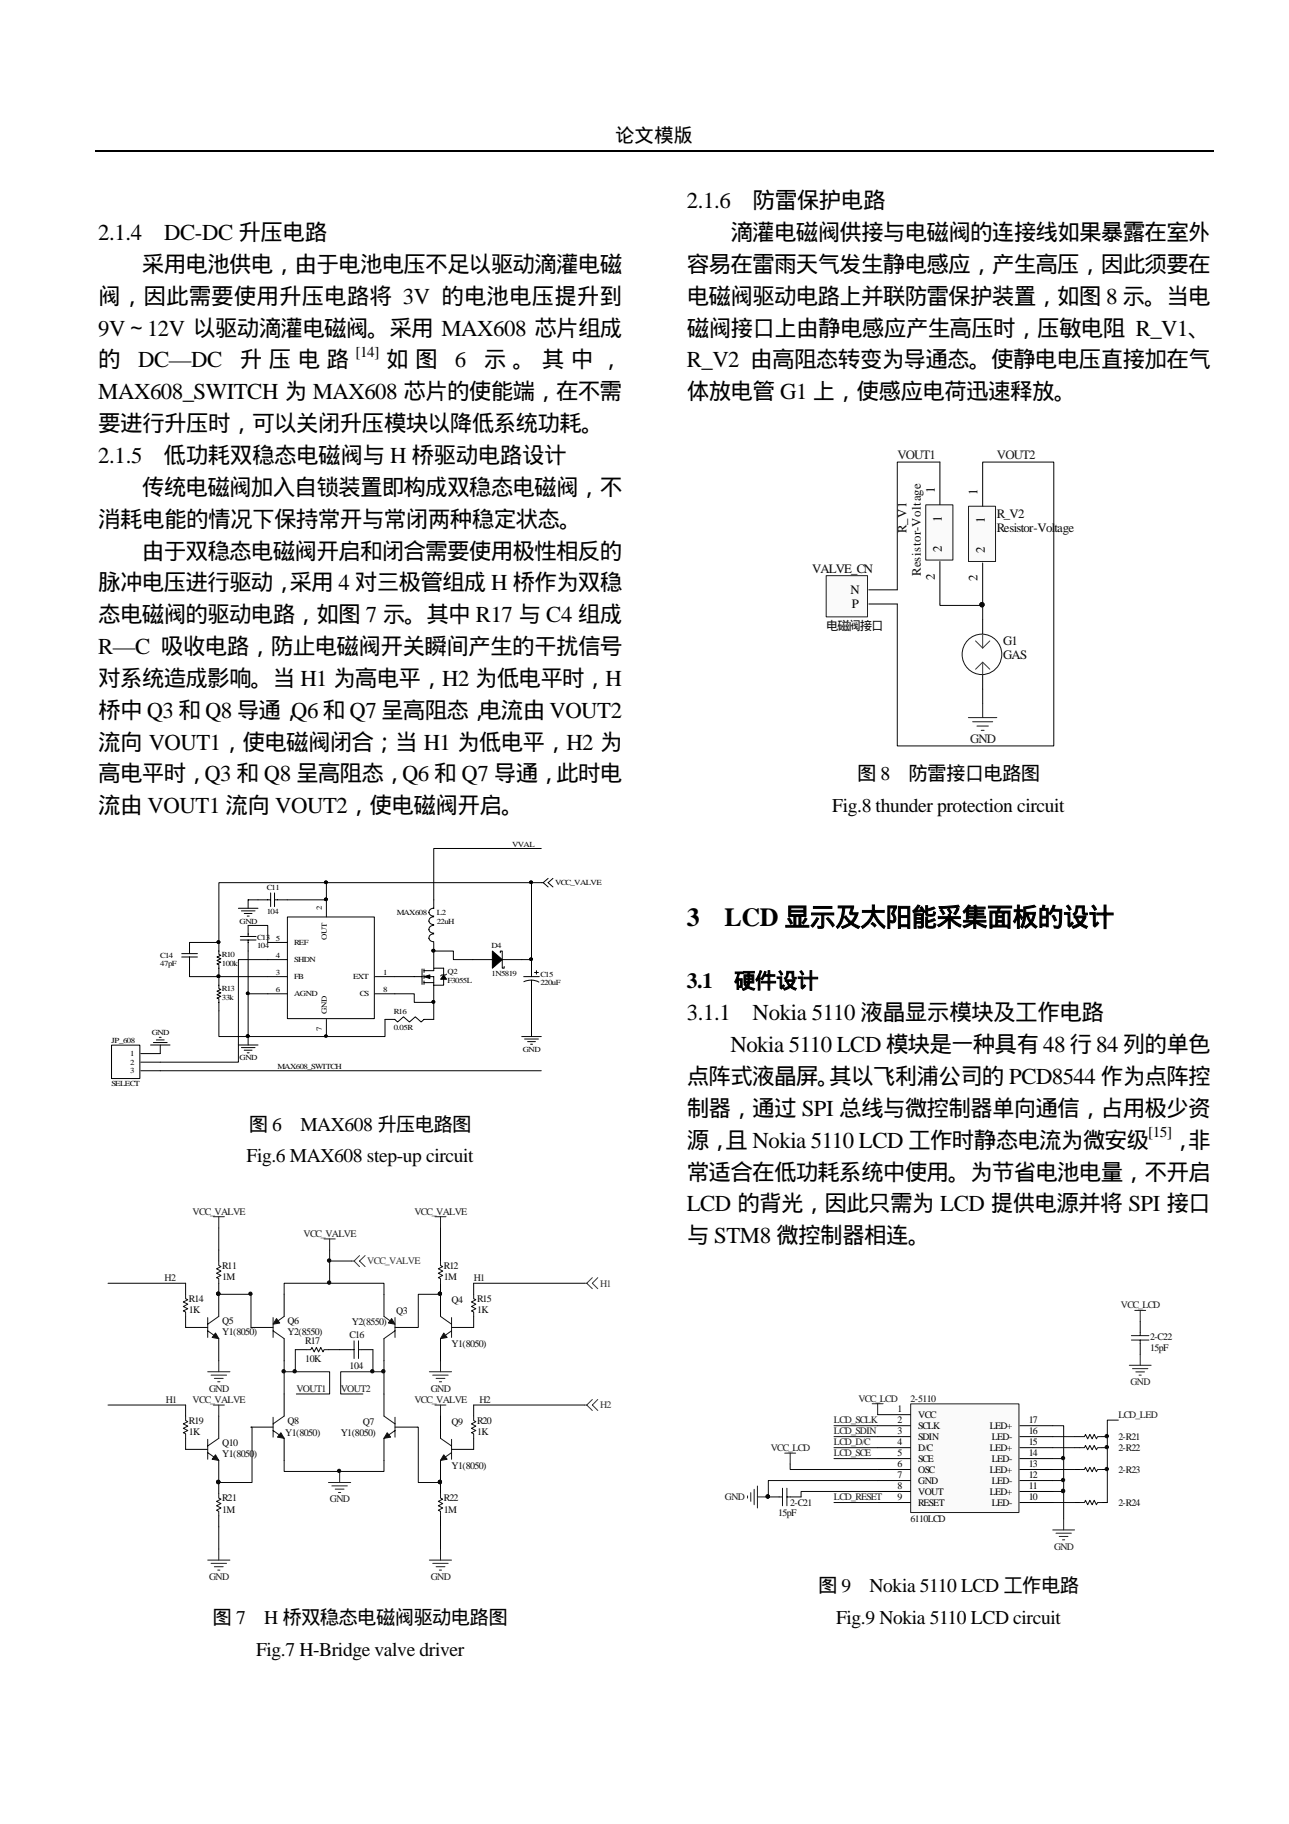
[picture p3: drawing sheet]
<svg xmlns="http://www.w3.org/2000/svg" width="210mm" height="297mm" viewBox="0 0 210 297" stroke-linecap="round" stroke-linejoin="round" font-family="sans-serif">
<path d="M15.5 24.6h182" fill="none" stroke="#000" stroke-width=".25"/>
<g fill="none" stroke="#000" stroke-width=".16">
<path d="M88.1 138.2h-17.5v9.7M29.6 155.3h2.6M29.6 155.9h2.6M30.9 155.9v3.1h12.7M35.6 153.5v1.9l.4 .2-.7 .3 .7 .2-.7 .3 .7 .3-.7 .3 .3 .1v1.9M38.8 147.9h3.2M39.1 153.1h2.6M39.1 152.5h2.6M39.3 148.3h2.2M39.8 148.8h1.2M40.3 149.2h.3M40.4 152.5v-1.8h3.2v2.8"/>
<path d="M40.4 153.1v8.7M44.1 146.5h-3.7v1.4M44.1 145.4v2.2M44.7 146.5h2.1M44.7 145.4v2.2M53.1 143.7h-17.5v9.8h-4.7v1.8M64.3 159h4.4M68.7 157.8v2.5M69 158.1h1.6v-.4h1.6v1.1M69 159h1.6v4.2M69 157.8v.6M69 158.8v.5"/>
<path d="M69 159.7v.6M70.6 154.9h3.2v1.4h6.4M70.6 152.1a.64 .64 0 0 0-.8 .6 .64 .64 0 0 0 .8 .7M70.6 150.7a.64 .64 0 0 0-.8 .6 .64 .64 0 0 0 .8 .7M70.6 149.3a.64 .64 0 0 0-.8 .6 .64 .64 0 0 0 .8 .7M70.6 147.9a.63 .63 0 0 0-.8 .6 .63 .63 0 0 0 .8 .7M70.6 153.5v4.2M72.2 159.5v.9h-1.6M72.7 158.6l-.1 .2h-.7l-.1 .1M81.5 155.2v-.3h.3v2.8h.3v-.3M81.8 156.3h4.8v2.7M85.3 159h2.5"/>
<path d="M85.3 159.9a2.78 2.78 0 0 1 2.5 0M86.6 159.6v2.2M87 158.4h.7M87.4 158.1v.5M38.8 170.2h3.2M39.3 170.6h2.2M39.8 171h1.2M40.3 171.4h.3M40.4 168.8v1.4M43.6 161.8h-3.2v7h22.3v-2.8h1.6l.4 .4 1-.8 1 .8 .9-.8 1 .8 .4-.4h1.6v-2.8h-3.1v-1.4h-3.2M69 160h1.6M85 168.8h3.1"/>
<path d="M85.4 169.2h2.3M85.9 169.6h1.3M86.4 170.1h.3M86.6 167.4v1.4"/>
</g>
<g fill="#000" stroke="#000" stroke-width=".16">
<path d="M69 159l1-.2v.5zM72.2 158.8l.5 .7h-.9zM80.2 154.9l1.6 1.4-1.6 1.4z"/>
<path d="M35.4 153.3h.3v.3h-.3z" fill-rule="evenodd"/>
<path d="M35.4 158.8h.3v.3h-.3z" fill-rule="evenodd"/>
<path d="M35.4 153.3h.3v.3h-.3z" fill-rule="evenodd"/>
<path d="M52.9 143.5h.3v.3h-.3z" fill-rule="evenodd"/>
<path d="M86.3 156.1h.4v.2h-.4z" fill-rule="evenodd"/>
<circle cx="70.6" cy="154.8" r=".22"/>
<circle cx="40.4" cy="168.7" r=".22"/>
<circle cx="40.4" cy="161.8" r=".22"/>
<circle cx="70.6" cy="163.2" r=".22"/>
</g>
<path d="M18.2 170.2h4.6v5.4h-4.6z" fill="#fff"/>
<path d="M35.6 159v2l.4 .1-.7 .3 .7 .3-.7 .3 .7 .3-.7 .2 .3 .2v6.1h4.8M43.6 156.3h-4.8v16.7h-15.9M46.8 146.5h6.3v-2.8h33.5v12.6M18.2 170.2h4.6v5.4h-4.6zM22.9 174.4h3.2M24.5 170.2h3.2M25 169.8h2.2M25.5 169.4h1.2M25.9 168.9h.3M26.1 170.2v1.4h-3.2" fill="none" stroke="#000" stroke-width=".16"/>
<g fill="#000" stroke="#000" stroke-width=".16">
<path d="M35.4 158.8h.3v.3h-.3z" fill-rule="evenodd"/>
<path d="M52.9 146.3h.3v.3h-.3z" fill-rule="evenodd"/>
<path d="M52.9 143.5h.3v.3h-.3z" fill-rule="evenodd"/>
<path d="M86.3 143.5h.4v.3h-.4z" fill-rule="evenodd"/>
<path d="M86.3 156.1h.4v.2h-.4z" fill-rule="evenodd"/>
<circle cx="40.4" cy="168.7" r=".22"/>
</g>
<path d="M46.8 149.4h14.2v16.5h-14.2z" fill="#fff"/>
<g fill="none" stroke="#000" stroke-width=".16">
<path d="M160 100.9v2.3M160 109.9v2.3M43.6 159h3.2M43.6 156.3h3.2M43.6 153.5h3.2M46.8 149.3h14.2v16.6h-14.2zM53.1 146.5v2.8M61.1 159h3.2M86.6 143.7h1.9M88.5 143.7l.8 .7M89.3 143l-.8 .7M90 143l-.7 .7 .7 .7"/>
<path d="M26.1 174.4h62M43.6 161.8h3.2M53.1 166v2.8M61.1 161.8h3.2M86.6 161.8v5.6M30.2 209v1.8M30.2 214.4v1.8h3.6M35.6 203.6v1.8M35.6 209v5.4M35.6 218v3.6M40.9 216.2h3.6M46.3 210.8v3.6"/>
<path d="M46.3 218v3.6M48.1 219.8h1.8M53.5 219.8h3.6M58.9 219.8h1.8M62.5 210.8v3.6M62.5 218v3.6M64.3 216.2h3.6M71.7 203.6v1.8M71.7 209v5.4M71.7 218v3.6M77.1 209v1.8M77.1 214.4v1.8h-3.6"/>
<path d="M30.2 228.8v1.8M30.2 234.2v1.8h3.6M35.6 230.6v3.6M35.6 237.8v5.4M40.9 232.4h3.6M46.3 227v3.6M46.3 234.2v3.6M62.5 227v3.6M62.5 234.2v3.6M64.3 232.4h3.6M71.7 230.6v3.6M71.7 237.8v5.4"/>
<path d="M77.1 228.8v1.8M77.1 234.2v1.8h-3.6M35.6 246.8v1.8M71.7 246.8v1.8"/>
</g>
<g fill="#000" stroke="#000" stroke-width=".16">
<path d="M52.9 146.3h.3v.3h-.3z" fill-rule="evenodd"/>
<path d="M86.3 143.5h.4v.3h-.4z" fill-rule="evenodd"/>
<path d="M52.9 168.6h.3v.3h-.3z" fill-rule="evenodd"/>
</g>
<g fill="none" stroke="#090909" stroke-width=".16">
<path d="M35.6 200v3.6M71.7 200v3.6M17.6 209h12.6M35.6 210.8h5.4M40.9 210.8v5.4M46.3 210.8v-1.8h16.2v1.8M48.1 219.8v3.6M53.7 203.6v5.4M53.7 205.4h3.6M60.7 219.8v3.6M71.7 210.8h-3.6v5.4h-.2M77.1 209h18.1"/>
<path d="M17.6 228.8h12.6M40.9 232.4h.1v9h-5.4M46.3 237.8v1.8h16.2v-1.8M46.3 223.4h7.4v3.6h-5.4M46.3 221.6v5.4M62.5 223.4h-7v3.6h3.6M62.5 221.6v5.4M67.9 232.4h.2v9h3.6M77.1 228.8h18.1M35.6 248.6v3.7M71.7 248.6v3.7"/>
</g>
<g fill="none" stroke="#1b1b1b" stroke-width=".16">
<path d="M34.7 198.1h1.8M35.6 198.1v1.9M70.8 198.1h1.8M71.7 198.1v1.9M52.8 201.8h1.8M53.7 201.8v1.8M33.8 223.4h3.6M34.4 223.9h2.5M34.7 228.8h1.8M34.9 224.5h1.4M35.5 225h.3M35.6 221.6v1.8"/>
<path d="M35.6 228.8v1.8M55.3 239.6v1.8M69.9 223.4h3.6M70.5 223.9h2.5M70.8 228.8h1.8M71 224.5h1.5M71.5 225h.4M71.7 221.6v1.8M71.7 228.8v1.8M33.8 254.1h3.6M34.4 254.6h2.5M34.9 255.1h1.4"/>
<path d="M35.5 255.7h.3M35.6 252.3v1.8M53.5 241.4h3.6M54 242h2.6M54.6 242.5h1.4M55.1 243.1h.4M69.9 254.1h3.6M70.5 254.6h2.5M71 255.1h1.5M71.5 255.7h.4M71.7 252.3v1.8"/>
</g>
<g fill="#090909" stroke="#090909" stroke-width=".16">
<circle cx="55.2" cy="239.5" r=".27"/>
<circle cx="48" cy="223.3" r=".27"/>
<circle cx="60.6" cy="223.3" r=".27"/>
<circle cx="35.5" cy="210.7" r=".27"/>
<circle cx="71.6" cy="210.7" r=".26"/>
<circle cx="71.6" cy="241.3" r=".27"/>
<circle cx="35.5" cy="241.3" r=".27"/>
<circle cx="40.8" cy="210.7" r=".26"/>
<circle cx="46.2" cy="223.3" r=".27"/>
<circle cx="62.4" cy="223.3" r=".27"/>
<circle cx="53.6" cy="208.9" r=".27"/>
<circle cx="53.6" cy="205.3" r=".27"/>
</g>
<g fill="none" stroke="#121212" stroke-width=".16">
<path d="M162.7 108.2a3.3 3.3 0 0 0-1-4.4 3.3 3.3 0 0 0-4.4 .7 3.3 3.3 0 0 0 .3 4.4 3.2 3.2 0 0 0 5.1-.7M30.2 210.8v.7l.4 .2-.8 .3 .8 .4-.8 .4 .8 .3-.8 .4 .4 .2v.7M33.8 216.7l1.8 1.3M33.8 214.6v3.2M35.6 205.4v.7l.4 .2-.7 .3 .7 .4-.7 .3 .7 .4-.7 .4 .3 .1v.8M35.6 214.4l-1.8 1.2M44.5 214.6v3.2M44.5 216.7l1.8 1.3M46.3 214.4l-1.3 .9M49.9 219.8h.7l.2-.4 .4 .8 .3-.8 .4 .8 .3-.8 .4 .8 .2-.4h.7M57.1 219.8h.6M57.7 218.4v2.8"/>
<path d="M58.4 218.4v2.8M58.4 219.8h.5M62.5 214.4l1.3 .9M64.3 214.6v3.2M64.3 216.7l-1.8 1.3M71.7 205.4v.7l.4 .2-.7 .3 .7 .4-.7 .3 .7 .4-.7 .4 .3 .1v.8M71.7 214.4l1.8 1.2M73.5 216.7l-1.8 1.3M73.5 214.6v3.2M77.1 210.8v.7l.4 .2-.7 .3 .7 .4-.7 .4 .7 .3-.7 .4 .3 .2v.7M30.2 230.6v.7l.4 .2-.8 .4 .8 .3-.8 .4 .8 .4-.8 .3 .4 .2v.7M33.8 234.4v3.2"/>
<path d="M33.8 236.6l1.8 1.2M35.6 234.2l-1.8 1.3M44.5 233l1.8 1.2M44.5 230.8v3.2M46.3 230.6l-1.8 1.3M62.5 230.6l1.8 1.3M64.3 233l-1.8 1.2M64.3 230.8v3.2M71.7 234.2l1.8 1.3M73.5 234.4v3.2M73.5 236.6l-1.8 1.2M77.1 230.6v.7l.4 .2-.7 .4 .7 .3-.7 .4 .7 .4-.7 .3 .3 .2v.7"/>
<path d="M35.6 243.2v.8l.4 .1-.7 .4 .7 .4-.7 .3 .7 .4-.7 .3 .3 .2v.7M71.7 243.2v.8l.4 .1-.7 .4 .7 .4-.7 .3 .7 .4-.7 .3 .3 .2v.7"/>
</g>
<g fill="#121212" stroke="#121212" stroke-width=".16">
<path d="M35.1 217.1l.5 .9-1.1-.2z"/>
<path d="M35.1 236.9l.5 .9-1.1-.2z"/>
<path d="M72.3 217.1l.5 .7-1.1 .2z"/>
<path d="M72.3 236.9l.5 .7-1.1 .2z"/>
<path d="M45.7 233.3l.6 .9-1.1-.2z"/>
<path d="M63.1 233.3l.5 .7-1.1 .2z"/>
<path d="M45 214.7l.6 .8-1.1 .1z"/>
<path d="M63.8 214.7l.5 .9-1.1-.1z"/>
</g>
<g fill="none" stroke="#363636" stroke-width=".16">
<path d="M158.9 104.4l1.1 1.1 1.2-1.1M158.9 109l1.1-1.2 1.2 1.2M160 103.4v1.9M160 108.1v1.8M57.3 205.4h.4M57.7 205.4l.8 .9M58.5 204.5l-.8 .9M59.5 204.5l-1 .9 1 .9M95.2 209h.3M95.5 209l1 .9M96.5 208.1l-1 .9M97.3 208.1l-.8 .9 .8 .9"/>
<path d="M95.2 228.8h.3M95.5 228.8l1 .9M96.5 227.9l-1 .9M97.3 227.9l-.8 .9 .8 .9"/>
</g>
<path d="M134.6 93.8h6.7v6.7h-6.7z" fill="#fafafa"/>
<path d="M134.5 93.7h6.8v6.8h-6.8z" fill="none" stroke="#1b1b1b" stroke-width=".16"/>
<path d="M141.5 98.4h4.6M141.5 96.1h4.6" fill="none" stroke="#000" stroke-width=".16"/>
<path d="M150.8 82.2h4.4v9h-4.4z" fill="#fafafa"/>
<path d="M150.7 82.2h4.5v9h-4.5z" fill="none" stroke="#1b1b1b" stroke-width=".16"/>
<path d="M153.1 75.2v7M153.1 91.4v7" fill="none" stroke="#000" stroke-width=".16"/>
<path d="M153.1 75.2h-7v20.9" fill="none" stroke="#090909" stroke-width=".16"/>
<path d="M157.7 82.5h4.4v8.9h-4.4z" fill="#fafafa"/>
<g fill="none" stroke="#1b1b1b" stroke-width=".16">
<path d="M157.7 82.4h4.4v9h-4.4zM157.7 116.9h4.6M158.4 117.5h3.2M159.1 118.2h1.9M159.8 118.9h.5M160 114.5v2.4M184.8 213.4h1.8M185.7 213.4v1.8M142 228.6h1.8M142.9 228.6v1.8M183.9 222.3h3.6M184.4 222.9h2.5"/>
<path d="M185 223.4h1.4M185.5 223.9h.3M185.7 220.6v1.7M121.7 243.6v.4M122.3 243.1v1.4M122.8 242.5v2.5M123.3 242v3.6M123.3 243.8h1.8M171.4 249.2h3.6M172 249.7h2.5M172.5 250.2h1.4M173 250.8h.4"/>
<path d="M173.2 247.4v1.8"/>
</g>
<g fill="none" stroke="#000" stroke-width=".16">
<path d="M160 75.5v6.9M160 91.7v6.9M185.7 215.2v1.8M185.7 218.8v1.8M175 234h.9M175 235.8h.9M175 239.3h.9M179.4 234h.9M179.4 235.8h.9M179.4 239.3h.9M125.1 243.8h1.8M128.7 243.8h1.8"/>
<path d="M175 244.7h.9M179.4 244.7h.9"/>
</g>
<g fill="#090909" stroke="#090909" stroke-width=".16">
<circle cx="159.9" cy="98.5" r=".35"/>
<circle cx="180.2" cy="233.9" r=".27"/>
<circle cx="180.2" cy="235.7" r=".27"/>
<circle cx="180.2" cy="239.2" r=".27"/>
<circle cx="125" cy="243.7" r=".27"/>
<circle cx="173.1" cy="242.8" r=".27"/>
<circle cx="173.1" cy="241" r=".27"/>
<circle cx="173.1" cy="237.4" r=".27"/>
</g>
<path d="M160 75.5v-.3h11.6v46.3h-25.5v-23.1M153.1 98.4v.2h6.9v2.3M160 112.2v2.3M171.4 232.2h1.8v10.7h-1.8M171.4 239.3h3.6M171.4 234h3.6M171.4 235.8h3.6M171.4 237.5h1.8M171.4 244.7h3.6M171.4 241.1h1.8M173.2 242.9v4.5" fill="none" stroke="#090909" stroke-width=".16"/>
<path d="M184.2 217.5h2.9M184.2 218.2h2.9M185.7 217v.5M185.7 218.2v.6M175.9 234h.7l.2-.4 .3 .7 .4-.7 .3 .7 .4-.7 .3 .7 .2-.3h.7M175.9 235.8h.7l.2-.4 .3 .7 .4-.7 .3 .7 .4-.7 .3 .7 .2-.3h.7M175.9 239.3h.7l.2-.3 .3 .7 .4-.7 .3 .7 .4-.7 .3 .7 .2-.4h.7M126.9 243.8h.5M127.4 242.4v2.8M128.1 242.4v2.8M128.1 243.8h.6M175.9 244.7h.7l.2-.4 .3 .7 .4-.7 .3 .7 .4-.7 .3 .7 .2-.3h.7" fill="none" stroke="#121212" stroke-width=".16"/>
<path d="M148.3 228.6h17.6v17.7h-17.6z" fill="#fafafa"/>
<path d="M127.8 236.6h1.8M128.7 236.6v1.8M148.3 228.6h17.6v17.7h-17.6z" fill="none" stroke="#1b1b1b" stroke-width=".16"/>
<g fill="none" stroke="#000" stroke-width=".16">
<path d="M142.9 230.4h5.4M142.9 239.3h5.4M142.9 237.5h5.4M142.9 235.8h5.4M142.9 234h5.4M142.9 232.2h5.4M166.1 239.3h5.3M166.1 237.5h5.3M166.1 235.8h5.3M166.1 234h5.3M166.1 232.2h5.3M142.9 241.1h5.4"/>
<path d="M142.9 242.9h5.4M142.9 244.7h5.4M166.1 241.1h5.3M166.1 242.9h5.3M166.1 244.7h5.3"/>
</g>
<path d="M128.7 238.4v.9h14.2M135.8 234h7.1M135.8 235.8h7.1M135.8 237.5h7.1M135.8 232.2h7.1M182.1 231.3h-1.8v13.4M135.8 244.7h7.1M142.9 241.1h-17.8v2.7M142.9 242.9h-12.4v.9" fill="none" stroke="#090909" stroke-width=".16"/>
<circle cx="125" cy="243.7" r=".27" fill="#090909" stroke="#090909" stroke-width=".16"/>
<g font-size="4.2">
<text x="111.8" y="150.8">3</text>
<text x="118" y="150.8">LCD 显示及太阳能采集面板的设计</text>
</g>
<g font-size="3.7">
<text x="111.8" y="33.9">2.1.6</text>
<text x="122.6" y="33.9">防雷保护电路</text>
<text x="16" y="39.1">2.1.4</text>
<text x="26.7" y="39.1">DC-DC 升压电路</text>
<text x="118.9" y="39.1">滴灌电磁阀供接与电磁阀的连接线如果暴露在室外</text>
<text x="23.1" y="44.3">采用电池供电，由于电池电压不足以驱动滴灌电磁</text>
<text x="111.8" y="44.3">容易在雷雨天气发生静电感应，产生高压，因此须要在</text>
<text x="16" y="49.5">阀，因此需要使用升压电路将 3V 的电池电压提升到</text>
<text x="111.8" y="49.5">电磁阀驱动电路上并联防雷保护装置，如图 8 示。当电</text>
<text x="16" y="54.7">9V～12V 以驱动滴灌电磁阀。采用 MAX608 芯片组成</text>
<text x="16" y="59.8">的</text>
<text x="22.5" y="59.8">DC—DC</text>
<text x="39.1" y="59.8">升 压 电 路</text>
<text x="62.9" y="59.8">如 图</text>
<text x="74.1" y="59.8">6</text>
<text x="78.8" y="59.8">示 。 其 中 ，</text>
<text x="111.8" y="54.7">磁阀接口上由静电感应产生高压时，压敏电阻 R_V1、</text>
<text x="111.8" y="59.8">R_V2 由高阻态转变为导通态。使静电电压直接加在气</text>
<text x="16" y="65">MAX608_SWITCH 为 MAX608 芯片的使能端，在不需</text>
<text x="111.8" y="65">体放电管 G1 上，使感应电荷迅速释放。</text>
<text x="16" y="70.2">要进行升压时，可以关闭升压模块以降低系统功耗。</text>
<text x="16" y="75.4">2.1.5</text>
<text x="26.6" y="75.4">低功耗双稳态电磁阀与 H 桥驱动电路设计</text>
<text x="23.1" y="80.6">传统电磁阀加入自锁装置即构成双稳态电磁阀，不</text>
<text x="16" y="85.8">消耗电能的情况下保持常开与常闭两种稳定状态。</text>
<text x="23.1" y="91">由于双稳态电磁阀开启和闭合需要使用极性相反的</text>
<text x="16" y="96.1">脉冲电压进行驱动，采用 4 对三极管组成 H 桥作为双稳</text>
<text x="16" y="101.3">态电磁阀的驱动电路，如图 7 示。其中 R17 与 C4 组成</text>
<text x="16" y="106.5">R—C 吸收电路，防止电磁阀开关瞬间产生的干扰信号</text>
<text x="16" y="111.7">对系统造成影响。当 H1 为高电平，H2 为低电平时，H</text>
<text x="16" y="116.9">桥中 Q3 和 Q8 导通，</text>
<text x="47.4" y="116.9">Q6 和Q7 呈高阻态，</text>
<text x="78" y="116.9">电流由 VOUT2</text>
<text x="16" y="122.1">流向 VOUT1，使电磁阀闭合；当 H1 为低电平，H2 为</text>
<text x="16" y="127.3">高电平时，Q3 和 Q8 呈高阻态，Q6 和 Q7 导通，此时电</text>
<text x="16" y="132.4">流由 VOUT1 流向 VOUT2，使电磁阀开启。</text>
<text x="111.8" y="166.2">3.1.1</text>
<text x="122.6" y="166.2">Nokia 5110 液晶显示模块及工作电路</text>
<text x="118.9" y="171.3">Nokia 5110 LCD 模块是一种具有 48 行84 列的单色</text>
<text x="111.8" y="176.5">点阵式液晶屏。</text>
<text x="135" y="176.5">其以飞利浦公司的 PCD8544 作为点阵控</text>
<text x="111.8" y="181.7">制器，通过 SPI 总线与微控制器单向通信，占用极少资</text>
<text x="111.8" y="186.9">源，且 Nokia 5110 LCD 工作时静态电流为微安级</text>
<text x="190.8" y="186.9">，非</text>
<text x="111.8" y="192.1">常适合在低功耗系统中使用。为节省电池电量，不开启</text>
<text x="111.8" y="197.3">LCD 的背光，因此只需为 LCD 提供电源并将 SPI 接口</text>
<text x="111.8" y="202.5">与 STM8 微控制器相连。</text>
</g>
<g font-size="3.5">
<text x="111.8" y="160.9">3.1</text>
<text x="119.5" y="160.9">硬件设计</text>
</g>
<g font-size="3.2">
<text x="100.2" y="23.2">论文模版</text>
<text x="139.6" y="127.1">图 8</text>
<text x="148" y="127.1">防雷接口电路图</text>
<text x="135.5" y="132.2">Fig.8 thunder protection circuit</text>
<text x="40.5" y="184.1">图 6</text>
<text x="48.9" y="184.1">MAX608 升压电路图</text>
<text x="40.2" y="189.3">Fig.6 MAX608 step-up circuit</text>
<text x="133.2" y="259.3">图 9</text>
<text x="141.6" y="259.3">Nokia 5110 LCD 工作电路</text>
<text x="34.6" y="264.5">图 7</text>
<text x="41.7" y="269.6">Fig.7 H-Bridge valve driver</text>
<text x="43" y="264.5">H 桥双稳态电磁阀驱动电路图</text>
<text x="136.1" y="264.5">Fig.9 Nokia 5110 LCD circuit</text>
</g>
<g font-size="2.5">
<text x="57.9" y="58.1">[14]</text>
<text x="187" y="185.1">[15]</text>
</g>
<g font-size="2.1" fill="#1b1b1b">
<text x="146.1" y="74.8">VOUT1</text>
<text x="162.3" y="74.8">VOUT2</text>
<text x="158" y="121">GND</text>
</g>
<g font-size="2.1">
<text x="152.2" y="80.3" transform="rotate(-90 152.2 80.3)">1</text>
<text x="159.2" y="80.6" transform="rotate(-90 159.2 80.6)">1</text>
<text x="153.4" y="89.8" transform="rotate(-90 153.4 89.8)">2</text>
<text x="153.4" y="85" transform="rotate(-90 153.4 85)">1</text>
<text x="160.4" y="85.2" transform="rotate(-90 160.4 85.2)">1</text>
<text x="152.2" y="94.4" transform="rotate(-90 152.2 94.4)">2</text>
<text x="159.2" y="94.7" transform="rotate(-90 159.2 94.7)">2</text>
<text x="160.4" y="90.1" transform="rotate(-90 160.4 90.1)">2</text>
<text x="138.5" y="96.8">N</text>
<text x="138.7" y="99.1">P</text>
</g>
<g font-size="2.1" fill="#090909">
<text x="147.6" y="86.8" transform="rotate(-90 147.6 86.8)">R_V1</text>
<text x="162.3" y="84.3">R_V2</text>
<text x="162.3" y="86.6">Resistor-Voltage</text>
<text x="132.2" y="93.3">VALVE_CN</text>
<text x="149.9" y="93.7" transform="rotate(-90 149.9 93.7)">Resistor-Voltage</text>
<text x="163.4" y="105.1">G1</text>
<text x="163.4" y="107.4">GAS</text>
</g>
<text font-size="2" fill="#090909" x="134.5" y="102.5">电磁阀接口</text>
<g font-size="1.6" fill="#1b1b1b">
<text x="31.4" y="197.8">VCC_VALVE</text>
<text x="67.5" y="197.8">VCC_VALVE</text>
<text x="49.4" y="201.4">VCC_VALVE</text>
<text x="26.8" y="208.6">H2</text>
<text x="77.2" y="208.6">H1</text>
<text x="182.5" y="213">VCC_LCD</text>
<text x="34" y="226.6">GND</text>
<text x="48.3" y="226.7">VOUT1</text>
<text x="55.5" y="226.7">VOUT2</text>
<text x="70.1" y="226.6">GND</text>
<text x="184.1" y="225.5">GND</text>
<text x="27" y="228.5">H1</text>
<text x="31.4" y="228.5">VCC_VALVE</text>
<text x="67.5" y="228.5">VCC_VALVE</text>
<text x="78.1" y="228.5">H2</text>
<text x="135.8" y="231.8">LCD_SCLK</text>
<text x="135.8" y="233.6">LCD_SDIN</text>
<text x="139.8" y="228.2">VCC_LCD</text>
<text x="182.1" y="230.9">LCD_LED</text>
<text x="125.5" y="236.3">VCC_LCD</text>
<text x="135.8" y="235.4">LCD_D/C</text>
<text x="135.8" y="237.2">LCD_SCE</text>
<text x="53.7" y="244.7">GND</text>
<text x="118" y="244.3">GND</text>
<text x="135.8" y="244.3">LCD_RESET</text>
<text x="34" y="257.3">GND</text>
<text x="70.1" y="257.3">GND</text>
<text x="171.6" y="252.3">GND</text>
</g>
<g font-size="1.6" fill="#090909">
<text x="36.2" y="208.4">1M</text>
<text x="36.2" y="206.6">R11</text>
<text x="72.3" y="208.4">1M</text>
<text x="72.3" y="206.6">R12</text>
<text x="30.8" y="213.8">1K</text>
<text x="30.8" y="212">R14</text>
<text x="36.2" y="215.6">Q5</text>
<text x="46.8" y="215.6">Q6</text>
<text x="57.3" y="215.8">Y2(8550)</text>
<text x="64.5" y="214">Q3</text>
<text x="73.5" y="212.2">Q4</text>
<text x="77.7" y="212">R15</text>
<text x="77.7" y="213.8">1K</text>
<text x="36.2" y="217.5">Y1(8050)</text>
<text x="46.8" y="217.5">Y2(8550)</text>
<text x="49.7" y="221.8">10K</text>
<text x="49.7" y="218.9">R17</text>
<text x="56.9" y="217.8">C16</text>
<text x="73.5" y="219.4">Y1(8050)</text>
<text x="187.3" y="218.2">2-C22</text>
<text x="187.3" y="220">15pF</text>
<text x="56.9" y="222.9">104</text>
<text x="30.8" y="233.7">1K</text>
<text x="30.8" y="231.9">R19</text>
<text x="46.5" y="233.9">Y1(8050)</text>
<text x="46.8" y="231.9">Q8</text>
<text x="55.5" y="233.9">Y1(8050)</text>
<text x="59.1" y="232.1">Q7</text>
<text x="73.5" y="232.1">Q9</text>
<text x="77.7" y="233.7">1K</text>
<text x="77.7" y="231.9">R20</text>
<text x="148.3" y="228.2">2-5110</text>
<text x="36.2" y="235.5">Q10</text>
<text x="36.2" y="237.3">Y1(8050)</text>
<text x="73.5" y="239.3">Y1(8050)</text>
<text x="182.1" y="234.5">2-R21</text>
<text x="182.1" y="236.3">2-R22</text>
<text x="182.1" y="239.9">2-R23</text>
<text x="36.2" y="244.5">R21</text>
<text x="72.3" y="244.5">R22</text>
<text x="128.7" y="245.2">2-C21</text>
<text x="182.1" y="245.2">2-R24</text>
<text x="36.2" y="246.3">1M</text>
<text x="72.3" y="246.3">1M</text>
<text x="126.7" y="246.8">15pF</text>
<text x="148.3" y="247.9">6110LCD</text>
</g>
<g font-size="1.6" fill="#363636">
<text x="59.8" y="205.9">VCC_VALVE</text>
<text x="97.7" y="209.5">H1</text>
<text x="97.7" y="229.4">H2</text>
</g>
<g font-size="1.6">
<text x="146.2" y="230">1</text>
<text x="146.2" y="231.8">2</text>
<text x="146.2" y="233.6">3</text>
<text x="149.5" y="230.9">VCC</text>
<text x="149.5" y="232.7">SCLK</text>
<text x="161.2" y="232.7">LED+</text>
<text x="167.5" y="231.8">17</text>
<text x="167.5" y="233.6">16</text>
<text x="146.2" y="239">6</text>
<text x="146.2" y="237.2">5</text>
<text x="146.2" y="235.4">4</text>
<text x="149.5" y="239.9">OSC</text>
<text x="149.5" y="238.1">SCE</text>
<text x="149.5" y="236.3">D/C</text>
<text x="149.5" y="234.5">SDIN</text>
<text x="161.2" y="239.9">LED+</text>
<text x="161.2" y="236.3">LED+</text>
<text x="161.5" y="238.1">LED-</text>
<text x="161.5" y="234.5">LED-</text>
<text x="167.5" y="239">13</text>
<text x="167.5" y="235.4">15</text>
<text x="167.5" y="237.2">14</text>
<text x="146.2" y="240.7">7</text>
<text x="146.2" y="242.5">8</text>
<text x="146.2" y="244.3">9</text>
<text x="149.5" y="241.6">GND</text>
<text x="149.5" y="243.4">VOUT</text>
<text x="149.5" y="245.2">RESET</text>
<text x="161.2" y="243.4">LED+</text>
<text x="161.5" y="245.2">LED-</text>
<text x="161.5" y="241.6">LED-</text>
<text x="167.5" y="242.5">11</text>
<text x="167.5" y="244.3">10</text>
<text x="167.5" y="240.7">12</text>
</g>
<g font-size="1.3">
<text x="83.4" y="137.9">VVAL</text>
<text x="43.5" y="145">C11</text>
<text x="43.5" y="148.9">104</text>
<text x="52.4" y="148.2" transform="rotate(-90 52.4 148.2)">2</text>
<text x="64.6" y="149">MAX608</text>
<text x="71.1" y="149">L2</text>
<text x="90.4" y="144.2">VCC_VALVE</text>
<text x="26.1" y="156">C14</text>
<text x="36.1" y="155.9">R10</text>
<text x="39" y="150.4">GND</text>
<text x="41.9" y="154.5">104</text>
<text x="41.9" y="153.1">C13</text>
<text x="44.9" y="156">4</text>
<text x="44.9" y="153.2">5</text>
<text x="47.9" y="153.9">REF</text>
<text x="53.2" y="153" transform="rotate(-90 53.2 153)">OUT</text>
<text x="71.1" y="150.4">22uH</text>
<text x="80" y="154.5">D4</text>
<text x="26.1" y="157.4">47pF</text>
<text x="36.1" y="157.2">100k</text>
<text x="36.1" y="161.4">R13</text>
<text x="44.9" y="158.8">3</text>
<text x="44.9" y="161.6">6</text>
<text x="47.9" y="159.5">FB</text>
<text x="47.9" y="156.7">SHDN</text>
<text x="57.5" y="159.5">EXT</text>
<text x="62.4" y="158.8">1</text>
<text x="62.4" y="161.6">8</text>
<text x="72.9" y="158.6">Q2</text>
<text x="72.9" y="160">F3055L</text>
<text x="80" y="158.9">1N5819</text>
<text x="88" y="160.4">220uF</text>
<text x="88" y="159">C15</text>
<text x="36.1" y="162.8">33k</text>
<text x="47.9" y="162.2">AGND</text>
<text x="52.4" y="167.8" transform="rotate(-90 52.4 167.8)">7</text>
<text x="53.2" y="165.1" transform="rotate(-90 53.2 165.1)">GND</text>
<text x="58.6" y="162.2">CS</text>
<text x="64.1" y="167.7">0.05R</text>
<text x="64.1" y="165.2">R16</text>
<text x="18.2" y="169.9">JP_608</text>
<text x="21.2" y="172">1</text>
<text x="21.2" y="173.4">2</text>
<text x="24.7" y="168.5">GND</text>
<text x="39" y="172.7">GND</text>
<text x="85.2" y="171.3">GND</text>
<text x="18.2" y="176.9">SELECT</text>
<text x="21.2" y="174.8">3</text>
<text x="45.2" y="174.1">MAX608_SWITCH</text>
</g>
</svg>
